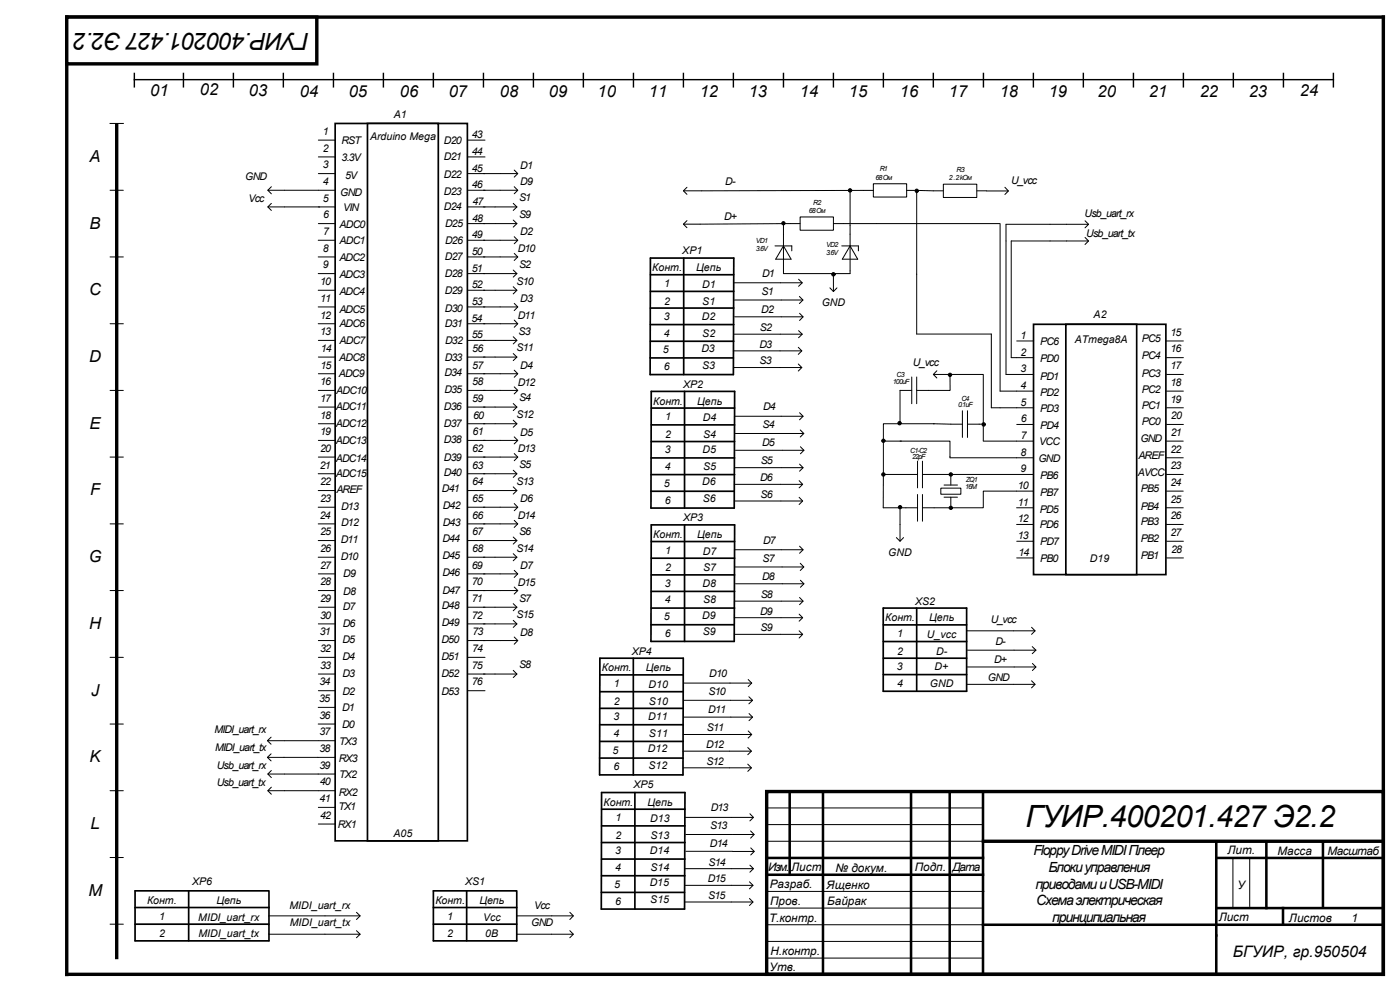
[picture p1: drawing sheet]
<svg xmlns="http://www.w3.org/2000/svg" width="420mm" height="297mm" viewBox="0 0 420 297" stroke-linecap="round" stroke-linejoin="round" font-family="sans-serif">
<path d="M20 5.1h395v286.9h-395z" fill="none" stroke="#000" stroke-width="1"/>
<path d="M20 5.1h75v14h-75z" fill="#fff"/>
<path d="M20 5.1h75v14h-75zM35 37.5v249.5M230 237.2h185v54.8h-185zM295 252.1h119.9" fill="none" stroke="#000" stroke-width="1"/>
<g fill="none" stroke="#000" stroke-width=".3">
<path d="M33 37h4M33 57h4M33 77h4M33 97h4M33 117h4M33 137h4M33 157h4M33 177h4M33 197h4M33 217h4M33 237h4M33 257h4"/>
<path d="M229.9 252.1h65M229.9 247.1h65M229.9 242.1h65M369.9 257.1v14.9M374.9 257.1v14.6M33 277h4M229.9 272.2h65M229.9 277.2h65M230.1 267.2h65M229.9 282.2h65M229.9 287.1h65"/>
</g>
<g fill="none" stroke="#000" stroke-width=".42">
<path d="M40.3 23.9h359.7M40.3 22v4M55 22v4M70 22v4M85 22v4M100 22v4M115 22v4M130 22v4M145 22v4M160 22v4M175 22v4M190 22v4"/>
<path d="M205 22v4M220 22v4M235 22v4M250 22v4M265 22v4M280 22v4M295 22v4M310 22v4M325 22v4M340 22v4M355 22v4M370 22v4"/>
<path d="M385 22v4M400 22v4M415 27v4"/>
</g>
<g fill="none" stroke="#000" stroke-width=".76">
<path d="M236.9 237.2v25M246.9 237.3v54.6M273.3 237.2v54.6M284.9 237.2v54.7M294.9 237.3v54.6M229.9 257.1h65M364.9 257.1h50M364.9 252.5v39.4M379.9 252.5v19.7M396.9 252.3v19.7M229.9 262.2h65M294.9 277.2h120"/>
<path d="M364.9 272.2h50M384.9 272.2v4.9"/>
</g>
<path d="M130 267h25v15h-25zM130 272h25M130 277h25M140 267v15" fill="none" stroke="#000" stroke-width=".51"/>
<path d="M100.5 37h39.7v215h-39.7z" fill="#fff"/>
<path d="M100.5 37h39.7v215h-39.7z" fill="none" stroke="#000" stroke-width=".51"/>
<path d="M110.2 37h21.3v215h-21.3z" fill="#fff"/>
<path d="M110.2 37h21.3v215h-21.3z" fill="none" stroke="#000" stroke-width=".51"/>
<g fill="none" stroke="#000" stroke-width=".3">
<path d="M80.3 57h20.2M81.4 56l-1.1 1 1.1 1.1M95.5 42h5M95.5 47h5M95.5 52h5M140.5 42h5M140.5 47h5M140.5 52h5M140.5 57h5M80.3 62h20.2M81.4 61l-1.1 1 1.1 1.1M95.5 72h5"/>
<path d="M95.5 77h5M95.5 67h5M140.4 72h5.1M140.4 77h5.1M140.5 62h5M140.5 67h5M95.5 82h5M95.5 87h5M95.5 92h5M95.5 97h5M140.4 82h5.1M140.4 87h5.1"/>
<path d="M140.4 92h5.1M140.4 97h5.1M95.5 102h5M95.5 107h5M95.5 112h5M95.5 117h5M140.5 102h5M140.5 107h5M140.5 112h5M140.5 117h5M95.5 122h5M95.5 127h5"/>
<path d="M95.5 132h5M95.5 137h5M140.5 122h5M140.5 127h5M140.5 132h5M140.5 137h5M95.5 142h5M95.5 147h5M95.5 152h5M95.5 157h5M140.4 142h5.1M140.4 147h5.1"/>
<path d="M140.4 152h5.1M140.4 157h5.1M95.5 162h5M95.5 167h5M95.5 172h5M95.5 177h5M140.4 162h5.1M140.4 167h5.1M140.5 172h5M140.5 177h5M95.5 182h5M95.5 187h5"/>
<path d="M95.5 192h5M95.5 197h5M140.5 182h5M140.5 187h5M140.5 192h5M140.5 197h5M95.5 212h5M95.5 217h5M95.5 202h5M95.5 207h5M140.5 202h5M140.5 207h5"/>
<path d="M80.3 232h20.2M80.3 237h20.2M81.4 230.9l-1.1 1.1 1.1 1M81.4 235.9l-1.1 1.1 1.1 1M95.5 222h5M95.5 227h5M95.5 242h5M95.5 247h5M155 274.5h17M155 280h17M170.9 273.4l1.1 1.1-1.1 1.1M170.9 278.9l1.1 1.1-1.1 1.1"/>
</g>
<path d="M310 97.2h39.8v75h-39.8z" fill="#fff"/>
<path d="M310 97.2h39.8v75h-39.8z" fill="none" stroke="#000" stroke-width=".51"/>
<path d="M319.7 97.2h21.3v75h-21.3z" fill="#fff"/>
<g fill="none" stroke="#000" stroke-width=".51">
<path d="M195.1 77.3h25l-.1 35h-25zM205.1 77.3v35M195.1 82.3h25M195.1 87.3h25M195.1 92.3h25M195.1 97.3h25M319.7 97.2h21.3v75h-21.3zM195 107.3h25M195.1 102.3h25M195.4 117.3h25l-.1 35h-25zM205.4 117.3v35M195.4 122.3h25"/>
<path d="M195.4 127.3h25M195.4 132.3h25M195.4 137.2h25M195.3 147.2h25M195.4 157.3h25l-.1 34.9h-25zM195.4 142.2h25M205.4 157.3v34.9M195.4 162.3h25M195.4 167.3h25M195.4 172.3h25M195.4 177.2h25M180 197.3h25l-.1 34.9h-25z"/>
<path d="M190 197.3v34.9M195.3 187.2h25M195.4 182.2h25M265 182.2h25v25h-25zM265 187.3h25M265 192.3h25M265 197.3h25M275 182.2v25M180 202.3h25M180 207.3h25M180 212.3h25M180 217.2h25"/>
<path d="M265 202.2h25M179.9 227.2h25M180 222.2h25M180.5 237.5h25l-.1 35h-25zM190.5 237.5v35M180.5 242.5h25M180.5 247.5h25M180.5 252.5h25M180.5 257.5h25M40.5 267h40.2v15h-40.2zM40.5 272h40.2M40.5 277h40.2"/>
<path d="M56.6 267v15M180.4 267.5h25M180.5 262.5h25"/>
</g>
<g fill="none" stroke="#000" stroke-width=".3">
<path d="M145 52h10.3M145 57h10.3M154.3 51l1 1-1 1.1M154.3 56l1 1-1 1.1M206.1 56.1l-1.1 1.1 1.1 1.1M255 57.1v24.9h-20v-15M262 55.1h10v4h-10zM262 57.1l-57 .1M272 57.1l11 .1M275 57.2v42.9h22.4v22.1h12.6M283 55.2h10v4h-10zM293 57.2h9.5"/>
<path d="M301.5 56.1l1 1.1-1 1.1M145 67h10.1M145 62h10.1M145 72h10.3M145 77h10.3M154 61l1.1 1-1.1 1.1M154 66l1.1 1-1.1 1.1M154.3 71l1 1-1 1.1M154.3 75.9l1 1.1-1 1.1M206.1 66.1l-1.1 1.1 1.1 1M232.5 73.7h5v1.5M235 73.7l2.3 4h-4.6z"/>
<path d="M240 65h10v4h-10zM240 67l-35 .2M250 67h50M252.5 73.7h5v1.5M255 73.7l2.3 4h-4.6zM300 67.2v50h10M325.5 66.2l1.1 1-1.1 1.1M325.5 71.2l1.1 1-1.1 1.1M326.6 72.2h-23.2v35h6.6M326.6 67.2h-24.8v45h8.2M145 82h10.1M145 92h10.3"/>
<path d="M145 87h10.1M145 97h10.3M154 80.9l1.1 1.1-1.1 1.1M154 85.9l1.1 1.1-1.1 1.1M154.3 90.9l1 1.1-1 1.1M154.3 95.9l1 1.1-1 1.1M220.1 84.8h20.6M220.3 89.9h20.6M220.4 95h20.5M239.6 83.7l1.1 1.1-1.1 1M239.6 99.1l1.1 1.1-1.1 1M239.8 88.9l1.1 1-1.1 1.1"/>
<path d="M239.9 93.9l1 1.1-1 1.1M249 86.3l1 1.1 1.1-1.1M250 82.4v5M145 102h10.1M145 112h10.3M145 107h10.1M145 117h10.3M154 100.9l1.1 1.1-1.1 1.1M154 106l1.1 1-1.1 1.1M154.3 111l1 1-1 1.1M154.3 116l1 1-1 1.1M220 105.2h20.5"/>
<path d="M220 110.2h20.5M220.1 100.2h20.6M239.5 104.1l1 1.1-1 1M239.5 109.1l1 1.1-1 1M273.5 117h-3.5v10M273.5 113v8M275 113v8M280 112.2h5M281.1 111.1l-1.1 1.1 1.1 1.1M285 112.2h10v15M285 112.2v4.8h-10M305 102.2h5"/>
<path d="M350 102.2h5M350 107.2h5M350 112.2h5M350 117.2h5M145 122h10.1M145 132h10.3M145 127h10.1M145 137h10.3M154 120.9l1.1 1.1-1.1 1.1M154 125.9l1.1 1.1-1.1 1.1M154.3 130.9l1 1.1-1 1.1M154.3 135.9l1 1.1-1 1.1"/>
<path d="M220.4 124.8h20.5M220.6 129.9h20.5M220.6 135h20.6M239.9 123.7l1 1.1-1 1M239.9 139.1l1 1.1-1 1M240.1 128.9l1 1-1 1.1M240.1 133.9l1.1 1.1-1.1 1M265 132.2h5.4M270 132.2h15v5h25M275.3 138.2v8M276.7 138.2v8M280 127l8.7 .1"/>
<path d="M280.2 127h-15.2v25.2h10.3M288.7 123.1v8M290.2 127.1h4.8v5M290.2 123.1v8M295 132.2h15M305 127.2h5M349.9 132.2h5.1M349.9 137.2h5.1M350 122.2h5M350 127.2h5M145 142h10.1M145 152h10.3"/>
<path d="M145 147h10.1M145 157h10.3M154 140.9l1.1 1.1-1.1 1.1M154 145.9l1.1 1.1-1.1 1.1M154.3 150.9l1 1.1-1 1.1M154.3 156l1 1-1 1.1M220.3 145.2h20.5M220.3 150.2h20.5M220.4 140.2h20.5M239.7 144.1l1.1 1.1-1.1 1M239.7 149.1l1.1 1.1-1.1 1M265 142.2h10.3"/>
<path d="M270 152.2v10M275.3 148.2v8M276.7 142.2h33.3M276.7 152.2h8.5M276.7 148.2v8M282.2 146.3h6v1.8h-6zM283.2 145.4h4M283.2 149h4M285.2 142.2v3.2M285.2 149v3.2M305 152.2h5M305 157.2h5"/>
<path d="M310 147.2h-15v5h-9.8M349.9 142.2h5.1M349.9 147.2h5.1M349.9 152.2h5.1M349.9 157.2h5.1M145 162h10.1M145 172h10.3M145 167h10.1M145 177h10.3M154 161l1.1 1-1.1 1.1M154 165.9l1.1 1.1-1.1 1.1M154.3 170.9l1 1.1-1 1.1"/>
<path d="M154.3 175.9l1 1.1-1 1.1M220.4 164.8h20.5M220.6 169.9h20.5M220.6 175h20.6M239.9 163.7l1 1.1-1 1M239.9 179.1l1 1.1-1 1M240.1 168.8l1 1.1-1 1.1M240.1 173.9l1.1 1.1-1.1 1M268.9 161.1l1.1 1.1 1.1-1.1M305 162.2h5M305 167.2h5M350 162.2h5"/>
<path d="M350 167.2h5M145 182h10.1M145 192h10.3M145 187h10.1M154 180.9l1.1 1.1-1.1 1M154 185.9l1.1 1.1-1.1 1M154.3 190.9l1 1.1-1 1.1M220.3 185.1h20.5M220.3 190.1h20.5M220.4 180.2h20.5M239.7 184.1l1.1 1-1.1 1.1M239.7 189.1l1.1 1-1.1 1.1"/>
<path d="M290 189.1h20.5M290.2 194.9h20.6M290.2 199.9h20.6M309.5 188l1 1.1-1 1M309.7 193.8l1.1 1.1-1.1 1M309.7 198.8l1.1 1.1-1.1 1.1M145 202h10.1M154 200.9l1.1 1.1-1.1 1.1M205 204.7h20.5M205.2 209.9h20.6M205.2 214.9h20.6M224.5 203.7l1 1-1 1.1"/>
<path d="M224.5 219.1l1 1-1 1.1M224.7 208.8l1.1 1.1-1.1 1M224.7 213.9l1.1 1-1.1 1.1M290 205.1h20.5M309.5 204l1 1.1-1 1.1M80.2 222h15.2M80.2 227h15.2M81.3 220.9l-1.1 1.1 1.1 1.1M81.3 225.9l-1.1 1.1 1.1 1M204.9 225.1h20.5M204.9 230.1h20.5M205 220.1h20.5"/>
<path d="M224.3 224l1.1 1.1-1.1 1.1M224.3 229l1.1 1.1-1.1 1.1M205.5 245h20.5M205.7 250.1h20.5M205.7 255.1h14.1M219.8 255.2h6.5M225 243.9l1 1.1-1 1M225 259.3l1 1-1 1.1M225.2 249l1 1.1-1 1.1M225.2 254.1l1.1 1.1-1.1 1M80.7 274.5h27.3M80.7 280h27.3"/>
<path d="M106.9 273.4l1.1 1.1-1.1 1.1M106.9 278.9l1.1 1.1-1.1 1.1M205.4 265.3h20.5M205.4 270.3h20.5M205.5 260.3h20.5M224.8 264.3l1.1 1-1.1 1.1M224.8 269.3l1.1 1-1.1 1.1"/>
<circle cx="255" cy="57.1" r=".51"/>
<circle cx="275" cy="57.2" r=".5"/>
<circle cx="235" cy="66.9" r=".49"/>
<circle cx="250" cy="82.2" r=".51"/>
<circle cx="285" cy="112.3" r=".5"/>
<circle cx="265" cy="132.1" r=".49"/>
<circle cx="269.8" cy="126.8" r=".5"/>
<circle cx="295.1" cy="127.2" r=".51"/>
<circle cx="265" cy="142.2" r=".5"/>
<circle cx="270" cy="152" r=".49"/>
<circle cx="285.2" cy="142.2" r=".51"/>
<circle cx="285.2" cy="152.2" r=".5"/>
</g>
<g fill="#000">
<circle cx="255" cy="57.1" r=".51"/>
<circle cx="275" cy="57.2" r=".5"/>
<circle cx="235" cy="66.9" r=".49"/>
<circle cx="250" cy="82.2" r=".51"/>
<circle cx="285" cy="112.3" r=".5"/>
<circle cx="265" cy="132.1" r=".49"/>
<circle cx="269.8" cy="126.8" r=".5"/>
<circle cx="295.1" cy="127.2" r=".51"/>
<circle cx="265" cy="142.2" r=".5"/>
<circle cx="270" cy="152" r=".49"/>
<circle cx="285.2" cy="142.2" r=".51"/>
<circle cx="285.2" cy="152.2" r=".5"/>
</g>
<text font-size="9.2" x="307.7" y="247.8">ГУИР.400201.427 Э2.2</text>
<text font-size="7.1" x="92.8" y="9.9" transform="rotate(-180 92.8 9.9)">ГУИР.400201.427 Э2.2</text>
<g font-size="5">
<text x="45.1" y="28.9">01</text>
<text x="59.9" y="28.6">02</text>
<text x="74.6" y="28.7">03</text>
<text x="90" y="29.1">04</text>
<text x="104.7" y="29.1">05</text>
<text x="119.9" y="29">06</text>
<text x="134.6" y="29.1">07</text>
<text x="149.9" y="29.1">08</text>
<text x="164.6" y="29.1">09</text>
<text x="179.3" y="29">10</text>
<text x="194.6" y="29.1">11</text>
<text x="210" y="29.1">12</text>
<text x="224.6" y="29.1">13</text>
<text x="240" y="29.1">14</text>
<text x="254.6" y="29.1">15</text>
<text x="270" y="29">16</text>
<text x="284.6" y="29.1">17</text>
<text x="300" y="29.1">18</text>
<text x="314.6" y="29.1">19</text>
<text x="329.3" y="29">20</text>
<text x="344.6" y="29.1">21</text>
<text x="359.9" y="29.1">22</text>
<text x="374.6" y="29.1">23</text>
<text x="389.9" y="28.8">24</text>
<text x="26.9" y="48.5">A</text>
<text x="26.9" y="68.5">B</text>
<text x="26.8" y="88.5">C</text>
<text x="26.8" y="108.5">D</text>
<text x="26.9" y="128.5">E</text>
<text x="27.1" y="148.5">F</text>
<text x="26.6" y="168.5">G</text>
<text x="26.8" y="188.5">H</text>
<text x="27.3" y="208.5">J</text>
<text x="26.9" y="228.5">K</text>
<text x="27.2" y="248.5">L</text>
<text x="26.5" y="268.5">M</text>
</g>
<text font-size="4.7" x="369.8" y="286.7">БГУИР, гр.950504</text>
<g font-size="4.2">
<text x="310" y="256.2">Floppy Drive MIDI Плеер</text>
<text x="314.5" y="261.2">Блоки управления</text>
<text x="310.6" y="266.3">приводами и USB-MIDI</text>
<text x="310.8" y="271.4">Схема электрическая</text>
<text x="315.7" y="276.4">принципиальная</text>
</g>
<g font-size="3.5">
<text x="368.3" y="256">Лит.</text>
<text x="383.2" y="256.3">Масса</text>
<text x="398.3" y="256.3">Масштаб</text>
<text x="230.4" y="261.1">Изм.</text>
<text x="237.4" y="261.2">Лист</text>
<text x="250.7" y="261.2">№ докум.</text>
<text x="274.4" y="261.2">Подп.</text>
<text x="285.7" y="261.1">Дата</text>
<text x="231" y="266.2">Разраб.</text>
<text x="248" y="266.5">Ященко</text>
<text x="371.3" y="266.4">У</text>
<text x="231.1" y="271.2">Пров.</text>
<text x="248.1" y="271.4">Байрак</text>
<text x="230.7" y="276.2">Т.контр.</text>
<text x="365.6" y="276.1">Лист</text>
<text x="386.7" y="276.3">Листов</text>
<text x="405.4" y="276.3">1</text>
<text x="231.1" y="286.2">Н.контр.</text>
<text x="230.9" y="290.9">Утв.</text>
</g>
<g font-size="3.2">
<text x="118.1" y="35.3">A1</text>
<text x="96.8" y="40.4">1</text>
<text x="111" y="41.8">Arduino Mega</text>
<text x="141.5" y="41.4">43</text>
<text x="96.8" y="45.5">2</text>
<text x="102.4" y="43.2">RST</text>
<text x="133.2" y="43.1">D20</text>
<text x="141.5" y="46.4">44</text>
<text x="73.6" y="53.9">GND</text>
<text x="96.8" y="50.5">3</text>
<text x="102.5" y="48.3">3.3V</text>
<text x="103.5" y="53.6">5V</text>
<text x="133.2" y="48.1">D21</text>
<text x="133.2" y="53.5">D22</text>
<text x="141.5" y="51.4">45</text>
<text x="156.1" y="50.6">D1</text>
<text x="96.8" y="55.5">4</text>
<text x="102.1" y="58.6">GND</text>
<text x="133.2" y="58.5">D23</text>
<text x="141.5" y="56.4">46</text>
<text x="156.1" y="55.6">D9</text>
<text x="217.6" y="55.5">D-</text>
<text x="303.3" y="55.3">U_vcc</text>
<text x="74.6" y="60.5">Vcc</text>
<text x="96.8" y="60.5">5</text>
<text x="97" y="65.4">6</text>
<text x="103" y="63.2">VIN</text>
<text x="133.2" y="63.1">D24</text>
<text x="141.7" y="61.4">47</text>
<text x="155.7" y="60.3">S1</text>
<text x="155.7" y="65.3">S9</text>
<text x="217.2" y="66">D+</text>
<text x="325.4" y="65">Usb_uart_rx</text>
<text x="96.9" y="70.4">7</text>
<text x="101.9" y="68.2">ADC0</text>
<text x="133.6" y="68.1">D25</text>
<text x="141.5" y="71.5">49</text>
<text x="141.6" y="66.5">48</text>
<text x="156.1" y="70.6">D2</text>
<text x="325.9" y="71">Usb_uart_tx</text>
<text x="96.8" y="75.4">8</text>
<text x="101.9" y="73.2">ADC1</text>
<text x="133.6" y="73.1">D26</text>
<text x="141.5" y="76.5">50</text>
<text x="155.3" y="75.6">D10</text>
<text x="204.7" y="76.2">XP1</text>
<text x="96.8" y="80.4">9</text>
<text x="101.8" y="83.3">ADC3</text>
<text x="101.8" y="78.2">ADC2</text>
<text x="133.5" y="83.1">D28</text>
<text x="133.5" y="78.1">D27</text>
<text x="141.5" y="81.4">51</text>
<text x="155.7" y="80.3">S2</text>
<text x="195.7" y="81.3">Конт.</text>
<text x="208.9" y="81.3">Цепь</text>
<text x="228.6" y="82.9">D1</text>
<text x="96.1" y="85.4">10</text>
<text x="101.8" y="88.3">ADC4</text>
<text x="133.5" y="88.2">D29</text>
<text x="141.5" y="86.4">52</text>
<text x="154.9" y="85.3">S10</text>
<text x="199.3" y="85.9">1</text>
<text x="210.6" y="86.3">D1</text>
<text x="228.5" y="88.3">S1</text>
<text x="96.1" y="90.4">11</text>
<text x="96.1" y="95.5">12</text>
<text x="101.8" y="93.7">ADC5</text>
<text x="133.5" y="93.6">D30</text>
<text x="141.5" y="91.4">53</text>
<text x="155.3" y="95.6">D11</text>
<text x="156.1" y="90.6">D3</text>
<text x="199.1" y="95.9">3</text>
<text x="199.3" y="91.3">2</text>
<text x="210.5" y="95.9">D2</text>
<text x="210.7" y="91.3">S1</text>
<text x="228.4" y="93.8">D2</text>
<text x="246.5" y="91.8">GND</text>
<text x="328.1" y="95.4">A2</text>
<text x="96.1" y="100.5">13</text>
<text x="101.8" y="98.1">ADC6</text>
<text x="133.5" y="98">D31</text>
<text x="141.4" y="96.4">54</text>
<text x="141.5" y="101.4">55</text>
<text x="155.5" y="100.3">S3</text>
<text x="199.1" y="100.9">4</text>
<text x="210.7" y="100.9">S2</text>
<text x="228" y="99.2">S2</text>
<text x="306.2" y="101.6">1</text>
<text x="351.2" y="100.6">15</text>
<text x="96.3" y="105.5">14</text>
<text x="101.9" y="103.1">ADC7</text>
<text x="133.6" y="103">D32</text>
<text x="141.7" y="105.5">56</text>
<text x="154.9" y="105.3">S11</text>
<text x="198.9" y="105.9">5</text>
<text x="210.4" y="105.5">D3</text>
<text x="227.8" y="104.2">D3</text>
<text x="306.1" y="106.6">2</text>
<text x="312" y="103.4">PC6</text>
<text x="322.4" y="102.7">ATmega8A</text>
<text x="342.5" y="107.5">PC4</text>
<text x="342.5" y="102.4">PC5</text>
<text x="351.1" y="105.6">16</text>
<text x="96.1" y="110.4">15</text>
<text x="101.6" y="112.9">ADC9</text>
<text x="101.8" y="108.2">ADC8</text>
<text x="133.3" y="112.8">D34</text>
<text x="133.4" y="108.1">D33</text>
<text x="141.7" y="110.4">57</text>
<text x="156.1" y="110.6">D4</text>
<text x="199.1" y="110.9">6</text>
<text x="210.6" y="110.4">S3</text>
<text x="227.9" y="109.2">S3</text>
<text x="273.9" y="109.8">U_vcc</text>
<text x="306.1" y="111.6">3</text>
<text x="312" y="108.4">PD0</text>
<text x="312" y="113.8">PD1</text>
<text x="342.5" y="112.9">PC3</text>
<text x="351.1" y="110.7">17</text>
<text x="96.1" y="115.4">16</text>
<text x="100.9" y="117.9">ADC10</text>
<text x="133.3" y="117.8">D35</text>
<text x="141.7" y="115.4">58</text>
<text x="155.3" y="115.6">D12</text>
<text x="204.9" y="116.2">XP2</text>
<text x="306.1" y="116.6">4</text>
<text x="312" y="118.8">PD2</text>
<text x="342.5" y="117.9">PC2</text>
<text x="351.1" y="115.7">18</text>
<text x="96.1" y="120.4">17</text>
<text x="96.1" y="125.4">18</text>
<text x="100.8" y="122.9">ADC11</text>
<text x="133.2" y="122.8">D36</text>
<text x="141.7" y="120.4">59</text>
<text x="141.9" y="125.4">60</text>
<text x="154.9" y="125.3">S12</text>
<text x="155.7" y="120.3">S4</text>
<text x="196" y="121.3">Конт.</text>
<text x="199.5" y="125.9">1</text>
<text x="209.2" y="121.3">Цепь</text>
<text x="228.9" y="122.9">D4</text>
<text x="306.1" y="121.6">5</text>
<text x="312" y="123.4">PD3</text>
<text x="342.5" y="122.5">PC1</text>
<text x="351.1" y="120.6">19</text>
<text x="351.3" y="125.6">20</text>
<text x="96.1" y="130.4">19</text>
<text x="100.8" y="128">ADC12</text>
<text x="133.2" y="127.8">D37</text>
<text x="141.8" y="130.4">61</text>
<text x="156.1" y="130.6">D5</text>
<text x="199.5" y="131.3">2</text>
<text x="210.9" y="126.3">D4</text>
<text x="210.9" y="131.3">S4</text>
<text x="228.7" y="128.3">S4</text>
<text x="306.2" y="131.6">7</text>
<text x="306.3" y="126.6">6</text>
<text x="312" y="128.4">PD4</text>
<text x="342.5" y="127.5">PC0</text>
<text x="351.2" y="130.6">21</text>
<text x="96.1" y="135.4">20</text>
<text x="100.8" y="133">ADC13</text>
<text x="133.2" y="132.9">D38</text>
<text x="141.7" y="135.4">62</text>
<text x="155.3" y="135.6">D13</text>
<text x="199.4" y="135.9">3</text>
<text x="210.8" y="135.9">D5</text>
<text x="228.6" y="133.8">D5</text>
<text x="306.1" y="136.6">8</text>
<text x="311.8" y="133.4">VCC</text>
<text x="341.5" y="137.5">AREF</text>
<text x="342.1" y="132.5">GND</text>
<text x="351.1" y="135.6">22</text>
<text x="95.9" y="140.4">21</text>
<text x="100.8" y="138.4">ADC14</text>
<text x="100.8" y="142.8">ADC15</text>
<text x="133.2" y="138.2">D39</text>
<text x="133.2" y="142.7">D40</text>
<text x="141.7" y="140.4">63</text>
<text x="155.7" y="140.3">S5</text>
<text x="199.4" y="140.8">4</text>
<text x="211" y="140.8">S5</text>
<text x="228.2" y="139.2">S5</text>
<text x="306.1" y="141.6">9</text>
<text x="311.5" y="138.4">GND</text>
<text x="312" y="143.5">PB6</text>
<text x="341.3" y="142.5">AVCC</text>
<text x="351.1" y="140.6">23</text>
<text x="96.1" y="145.5">22</text>
<text x="100.9" y="147.7">AREF</text>
<text x="132.6" y="147.6">D41</text>
<text x="141.7" y="145.5">64</text>
<text x="154.9" y="145.3">S13</text>
<text x="199.1" y="145.9">5</text>
<text x="210.7" y="145.5">D6</text>
<text x="228" y="144.2">D6</text>
<text x="228.1" y="149.2">S6</text>
<text x="305.3" y="146.6">10</text>
<text x="312" y="148.5">PB7</text>
<text x="342.2" y="147.6">PB5</text>
<text x="351.1" y="145.6">24</text>
<text x="95.9" y="155.4">24</text>
<text x="96" y="150.5">23</text>
<text x="102.4" y="152.7">D13</text>
<text x="132.8" y="152.6">D42</text>
<text x="141.7" y="150.5">65</text>
<text x="141.7" y="155.4">66</text>
<text x="155.3" y="155.6">D14</text>
<text x="156.1" y="150.6">D6</text>
<text x="199.4" y="150.9">6</text>
<text x="210.9" y="150.5">S6</text>
<text x="305.3" y="151.6">11</text>
<text x="312" y="153.9">PD5</text>
<text x="342.2" y="152.9">PB4</text>
<text x="351.1" y="150.6">25</text>
<text x="351.1" y="155.6">26</text>
<text x="96.1" y="160.4">25</text>
<text x="102.4" y="157.7">D12</text>
<text x="132.8" y="157.6">D43</text>
<text x="141.6" y="160.4">67</text>
<text x="155.7" y="160.3">S6</text>
<text x="196" y="161.3">Конт.</text>
<text x="204.9" y="156.3">XP3</text>
<text x="209.2" y="161.3">Цепь</text>
<text x="305.3" y="156.6">12</text>
<text x="305.3" y="161.6">13</text>
<text x="312" y="158.3">PD6</text>
<text x="342.2" y="157.4">PB3</text>
<text x="351.1" y="160.7">27</text>
<text x="96" y="165.4">26</text>
<text x="102.2" y="167.8">D10</text>
<text x="102.2" y="162.7">D11</text>
<text x="132.7" y="167.6">D45</text>
<text x="132.7" y="162.6">D44</text>
<text x="141.7" y="165.4">68</text>
<text x="154.9" y="165.3">S14</text>
<text x="199.5" y="165.9">1</text>
<text x="210.9" y="166.3">D7</text>
<text x="228.9" y="162.9">D7</text>
<text x="266.5" y="166.6">GND</text>
<text x="305.6" y="166.6">14</text>
<text x="312" y="163.3">PD7</text>
<text x="342.2" y="167.5">PB1</text>
<text x="342.2" y="162.3">PB2</text>
<text x="351.3" y="165.7">28</text>
<text x="96.1" y="170.4">27</text>
<text x="103" y="172.8">D9</text>
<text x="132.7" y="172.7">D46</text>
<text x="141.5" y="170.4">69</text>
<text x="156.1" y="170.6">D7</text>
<text x="199.5" y="171.3">2</text>
<text x="210.9" y="171.3">S7</text>
<text x="228.6" y="173.7">D8</text>
<text x="228.7" y="168.3">S7</text>
<text x="312" y="168.4">PB0</text>
<text x="327" y="168.3">D19</text>
<text x="96" y="175.4">28</text>
<text x="103" y="178.2">D8</text>
<text x="132.7" y="178">D47</text>
<text x="141.5" y="175.4">70</text>
<text x="155.3" y="175.6">D15</text>
<text x="199.4" y="175.9">3</text>
<text x="210.8" y="175.9">D8</text>
<text x="228.2" y="179.2">S8</text>
<text x="96" y="185.4">30</text>
<text x="96.1" y="180.4">29</text>
<text x="102.8" y="182.8">D7</text>
<text x="132.5" y="182.7">D48</text>
<text x="141.5" y="180.4">71</text>
<text x="141.5" y="185.4">72</text>
<text x="154.9" y="185.3">S15</text>
<text x="155.7" y="180.3">S7</text>
<text x="199.1" y="185.9">5</text>
<text x="199.4" y="180.8">4</text>
<text x="210.7" y="185.5">D9</text>
<text x="211" y="180.8">S8</text>
<text x="228" y="184.2">D9</text>
<text x="274.5" y="181.2">XS2</text>
<text x="95.9" y="190.4">31</text>
<text x="102.8" y="187.8">D6</text>
<text x="132.5" y="187.7">D49</text>
<text x="141.7" y="190.4">73</text>
<text x="156.1" y="190.5">D8</text>
<text x="199.4" y="190.9">6</text>
<text x="210.9" y="190.5">S9</text>
<text x="228.1" y="189.2">S9</text>
<text x="265.6" y="186.2">Конт.</text>
<text x="269.1" y="190.9">1</text>
<text x="278.1" y="191.3">U_vcc</text>
<text x="278.8" y="186.2">Цепь</text>
<text x="297.2" y="186.8">U_vcc</text>
<text x="96.1" y="195.4">32</text>
<text x="102.7" y="197.9">D4</text>
<text x="102.7" y="192.8">D5</text>
<text x="132.5" y="197.8">D51</text>
<text x="132.5" y="192.7">D50</text>
<text x="141.6" y="195.4">74</text>
<text x="189.5" y="196.2">XP4</text>
<text x="269.1" y="196.3">2</text>
<text x="280.8" y="196.3">D-</text>
<text x="298.6" y="193.3">D-</text>
<text x="96" y="200.4">33</text>
<text x="102.7" y="202.9">D3</text>
<text x="132.5" y="202.8">D52</text>
<text x="141.5" y="200.4">75</text>
<text x="155.7" y="200.3">S8</text>
<text x="180.6" y="201.3">Конт.</text>
<text x="193.8" y="201.3">Цепь</text>
<text x="212.8" y="202.9">D10</text>
<text x="269" y="200.8">3</text>
<text x="280.3" y="200.8">D+</text>
<text x="298.2" y="198.7">D+</text>
<text x="95.8" y="205.4">34</text>
<text x="102.7" y="208.3">D2</text>
<text x="132.5" y="208.2">D53</text>
<text x="141.5" y="205.4">76</text>
<text x="184.1" y="205.9">1</text>
<text x="194.6" y="206.2">D10</text>
<text x="212.6" y="208.3">S10</text>
<text x="269.1" y="205.8">4</text>
<text x="279" y="205.8">GND</text>
<text x="296.4" y="204.1">GND</text>
<text x="95.8" y="210.4">35</text>
<text x="95.8" y="215.4">36</text>
<text x="102.7" y="213.1">D1</text>
<text x="184" y="215.9">3</text>
<text x="184.1" y="211.3">2</text>
<text x="194.5" y="215.9">D11</text>
<text x="194.7" y="211.3">S10</text>
<text x="212.5" y="213.7">D11</text>
<text x="64.3" y="219.5">MIDI_uart_rx</text>
<text x="95.8" y="220.4">37</text>
<text x="102.7" y="218.1">D0</text>
<text x="184" y="220.8">4</text>
<text x="194.7" y="220.8">S11</text>
<text x="212.1" y="219.2">S11</text>
<text x="64.5" y="225">MIDI_uart_tx</text>
<text x="95.8" y="225.4">38</text>
<text x="101.8" y="223.1">TX3</text>
<text x="183.8" y="225.8">5</text>
<text x="194.4" y="225.5">D12</text>
<text x="211.9" y="224.2">D12</text>
<text x="65.1" y="230.5">Usb_uart_rx</text>
<text x="95.8" y="230.4">39</text>
<text x="101.6" y="228.3">RX3</text>
<text x="101.8" y="233.3">TX2</text>
<text x="184" y="230.9">6</text>
<text x="194.6" y="230.4">S12</text>
<text x="212" y="229.1">S12</text>
<text x="65" y="235.7">Usb_uart_tx</text>
<text x="95.9" y="235.4">40</text>
<text x="101.6" y="238.6">RX2</text>
<text x="190" y="236.2">XP5</text>
<text x="95.9" y="240.4">41</text>
<text x="96.1" y="245.4">42</text>
<text x="101.5" y="242.9">TX1</text>
<text x="181.1" y="241.5">Конт.</text>
<text x="194.3" y="241.5">Цепь</text>
<text x="213.2" y="243.1">D13</text>
<text x="101.3" y="248.3">RX1</text>
<text x="118" y="251">А05</text>
<text x="184.6" y="246.1">1</text>
<text x="184.6" y="251.5">2</text>
<text x="195.1" y="246.5">D13</text>
<text x="195.2" y="251.5">S13</text>
<text x="213.1" y="248.5">S13</text>
<text x="184.5" y="256.1">3</text>
<text x="195" y="256.1">D14</text>
<text x="213" y="254">D14</text>
<text x="184.5" y="261.1">4</text>
<text x="195.2" y="261.1">S14</text>
<text x="212.6" y="259.4">S14</text>
<text x="57.6" y="265.2">XP6</text>
<text x="139.5" y="265.2">XS1</text>
<text x="184.2" y="266.1">5</text>
<text x="194.9" y="265.7">D15</text>
<text x="212.4" y="264.4">D15</text>
<text x="212.5" y="269.4">S15</text>
<text x="44.1" y="271">Конт.</text>
<text x="47.7" y="275.6">1</text>
<text x="59.5" y="276">MIDI_uart_rx</text>
<text x="64.9" y="271">Цепь</text>
<text x="86.8" y="272.3">MIDI_uart_rx</text>
<text x="130.6" y="271">Конт.</text>
<text x="134.2" y="275.6">1</text>
<text x="143.8" y="271">Цепь</text>
<text x="144.9" y="276">Vcc</text>
<text x="160.3" y="272.3">Vcc</text>
<text x="184.5" y="271.1">6</text>
<text x="195.1" y="270.7">S15</text>
<text x="47.7" y="281">2</text>
<text x="59.6" y="281">MIDI_uart_tx</text>
<text x="86.9" y="277.6">MIDI_uart_tx</text>
<text x="134.2" y="281">2</text>
<text x="145.6" y="281">0В</text>
<text x="159.4" y="277.6">GND</text>
</g>
<g font-size="2.1">
<text x="262.6" y="53.8">68 Ом</text>
<text x="263.9" y="51.3">R1</text>
<text x="284.7" y="53.9">2 . 2 kОм</text>
<text x="286.9" y="51.5">R3</text>
<text x="242.6" y="63.9">68 Ом</text>
<text x="243.9" y="61.4">R2</text>
<text x="226.8" y="72.8">VD1</text>
<text x="226.8" y="75.3">3.6V</text>
<text x="247.9" y="73.9">VD2</text>
<text x="247.9" y="76.4">3.6V</text>
<text x="268.9" y="113">C3</text>
<text x="267.8" y="115">100uF</text>
<text x="287.4" y="122">0.1uF</text>
<text x="288.4" y="120.2">C4</text>
<text x="273" y="135.7">C1-C2</text>
<text x="273.6" y="137.5">22pF</text>
<text x="289.5" y="146.5">16M</text>
<text x="289.7" y="144.4">ZQ1</text>
</g>
</svg>
